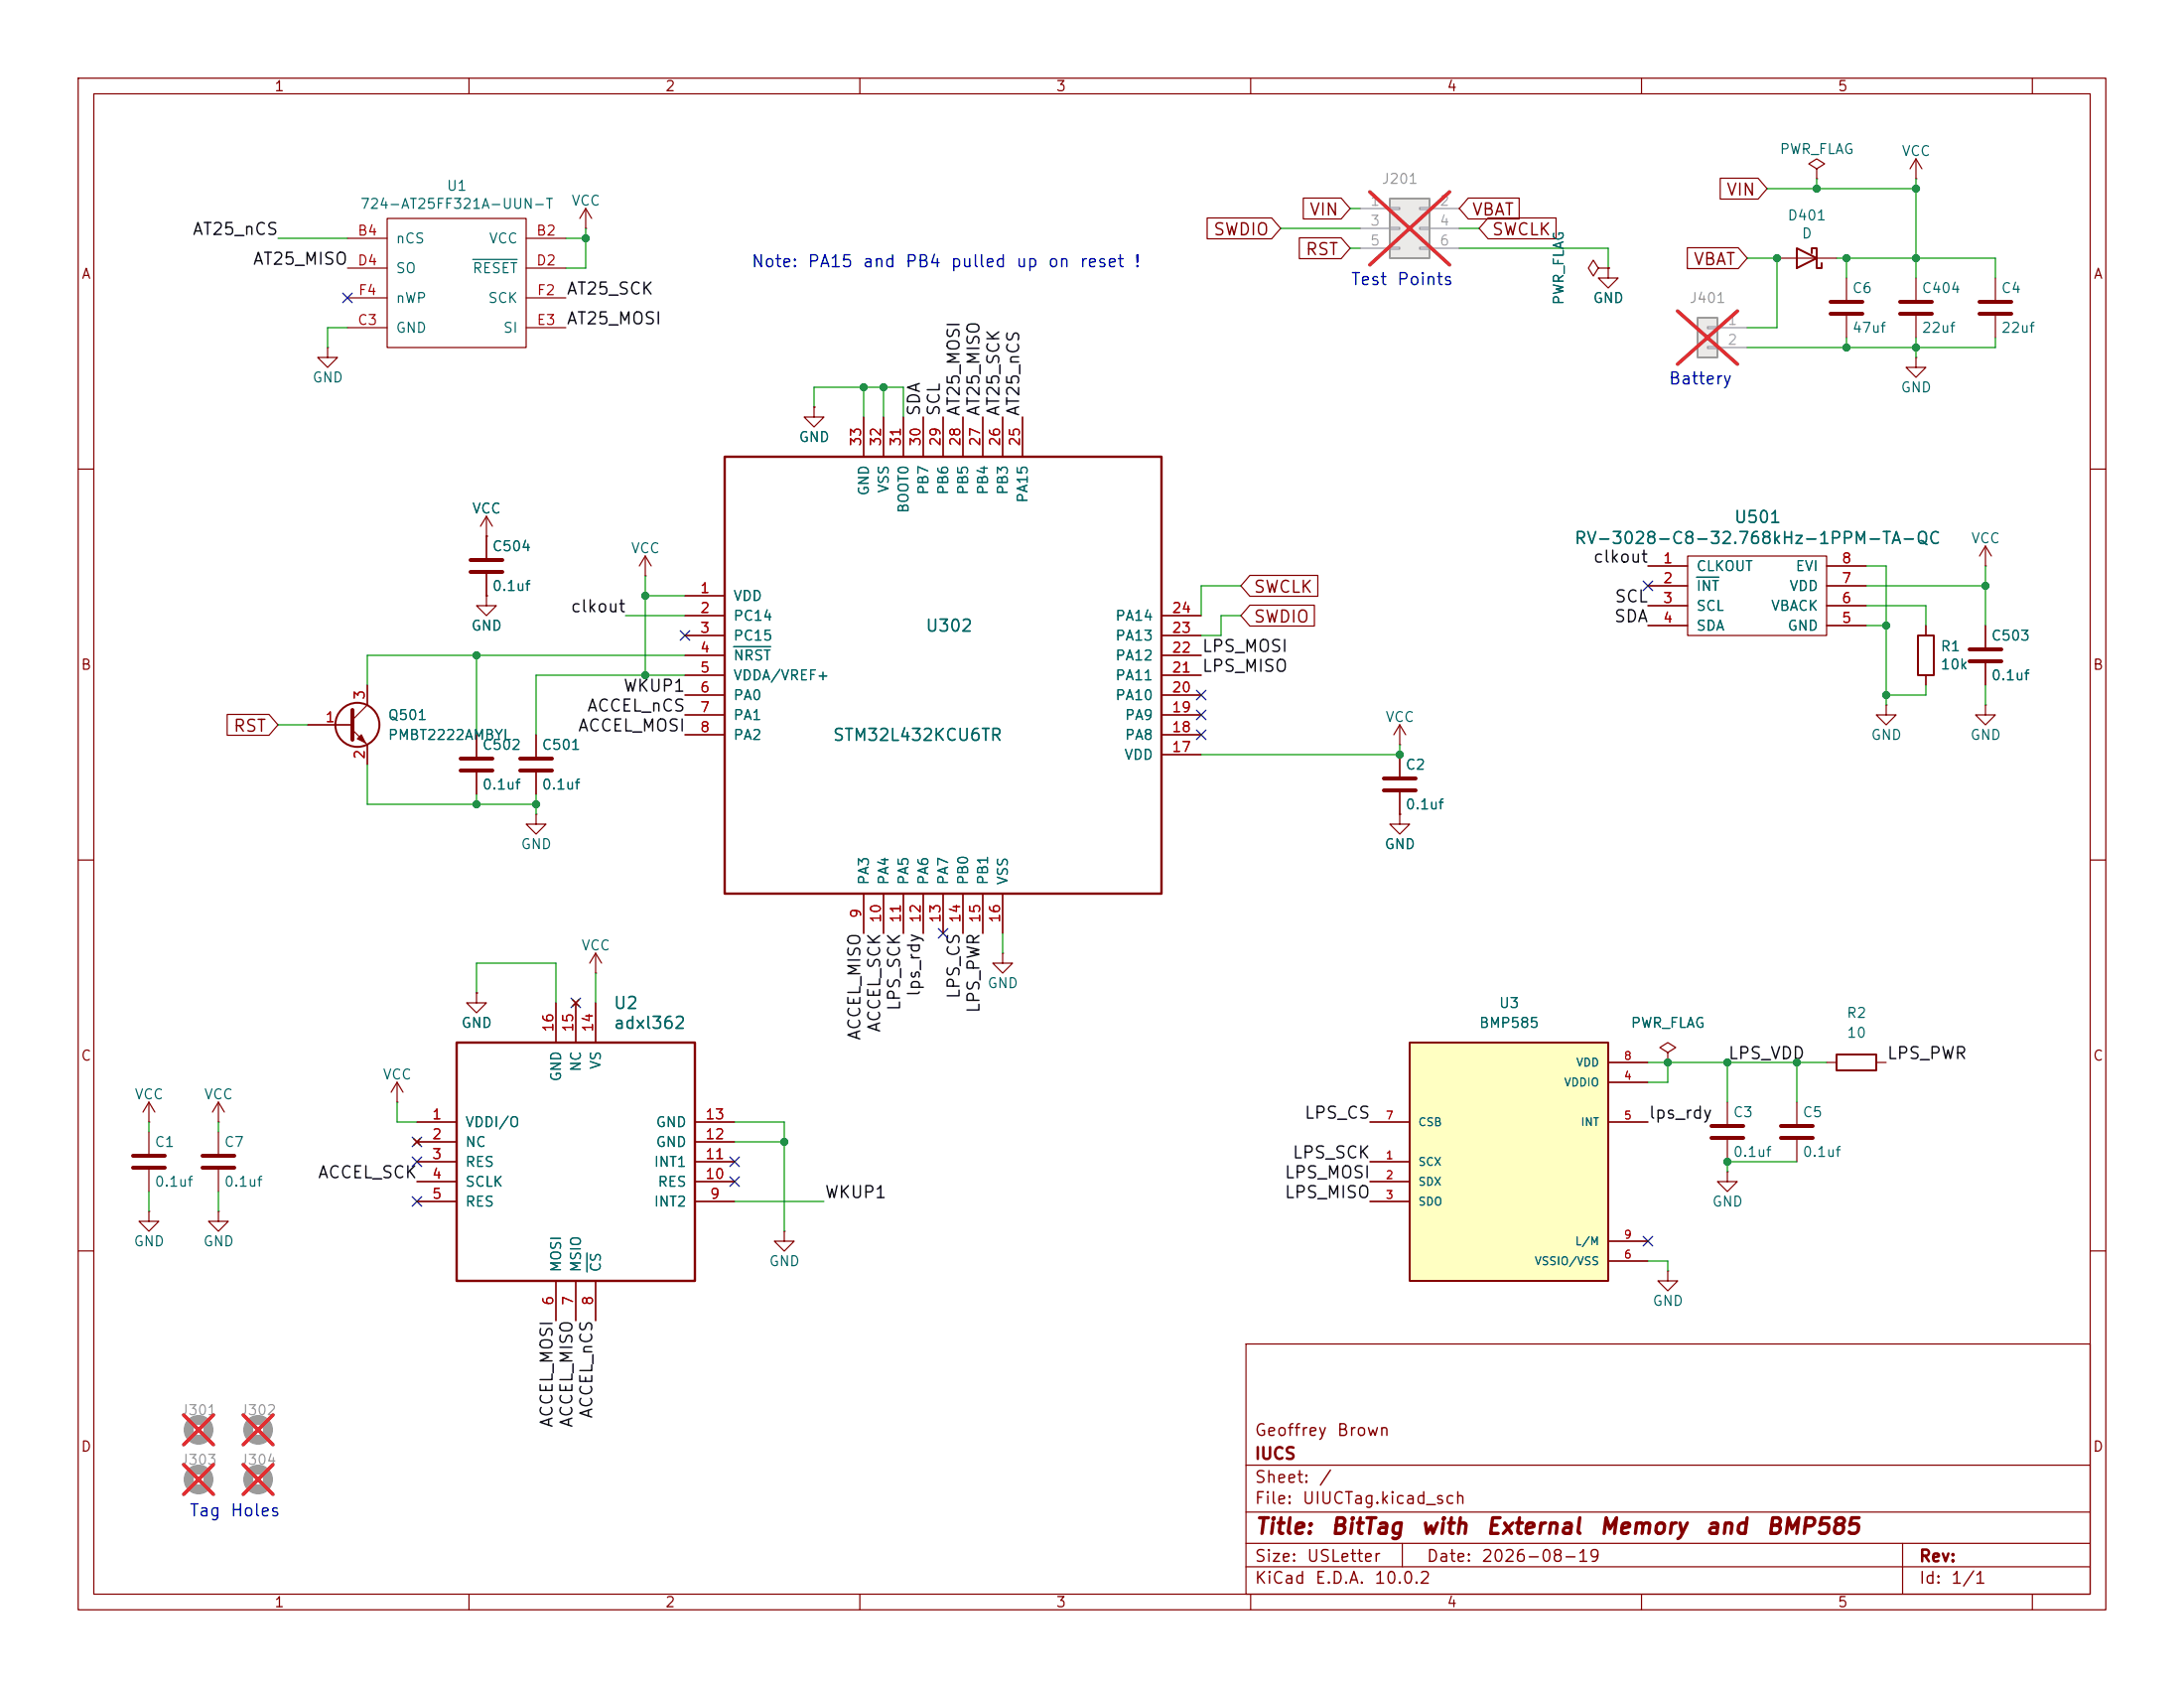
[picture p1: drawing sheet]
<svg xmlns="http://www.w3.org/2000/svg" width="279mm" height="216mm" viewBox="0 0 279 216" stroke-linecap="round" stroke-linejoin="round" font-family="sans-serif">
<g fill="none" stroke="#840000" stroke-width=".15">
<path d="M10 10h259.4v195.9h-259.4zM12 12h255.4v191.9h-255.4zM60 10v2M110 10v2M160 10v2M210 10v2M260 10v2M10 60h2M254 72.4h.1M254 69.9l-.8 1.2M254 69.9l.8 1.2M254 69.9v2.5"/>
<path d="M267.4 60h2M61 94v2.8M61 98.8v2.8M241.3 90.2v1.2h1.3l-1.3 1.3-1.3-1.3h1.3M241.3 90.2h.1M10 110h2M267.4 110h2M50.8 138.4l-.8 1.3M50.8 138.4l.8 1.3M50.8 138.4v2.6M61 127v1.3h1.2l-1.2 1.2-1.3-1.2h1.3M61 127h.1"/>
<path d="M76.2 124.5h.1M76.2 121.9l-.8 1.3M76.2 121.9l.8 1.3M76.2 121.9v2.6M50.8 141h.1M10 160h2M159.4 171.9h108v32h-108zM267.4 160h2M159.4 197.4h108M159.4 193.4h108M159.4 187.4h108M179.4 197.4v3"/>
<path d="M243.4 197.4v6.5M60 203.9v2M110 203.9v2M159.4 200.4h108M160 203.9v2M210 203.9v2M260 203.9v2"/>
</g>
<g fill="none" stroke="#9c9b98" stroke-width="1.3">
<circle cx="25.4" cy="189.2" r="1.27"/>
<circle cx="25.4" cy="182.9" r="1.27"/>
<circle cx="33" cy="189.2" r="1.27"/>
</g>
<path d="M23.5 187.3l3.8 3.8M23.5 181l3.8 3.8M27.3 187.3l-3.8 3.8M27.3 181l-3.8 3.8M31.1 187.3l3.8 3.8M34.9 187.3l-3.8 3.8" fill="none" stroke="#e12e31" stroke-width=".46"/>
<path d="M58.9 97h4.1M58.9 98.6h4.1" fill="none" stroke="#840000" stroke-width=".51"/>
<path d="M177.8 25.4h5.1v7.6h-5.1z" fill="#ebeae8"/>
<path d="M177.8 25.4h5.1v7.6h-5.1z" fill="none" stroke="#9c9b98" stroke-width=".25"/>
<path d="M174 26.7h3.8M174 29.2h3.8M174 31.8h3.8M177.8 26.5h1.3v.3h-1.3zM177.8 29.1h1.3v.2h-1.3zM177.8 31.6h1.3v.3h-1.3zM181.6 26.5h1.3v.3h-1.3zM181.6 29.1h1.3v.2h-1.3zM181.6 31.6h1.3v.3h-1.3zM182.9 26.7h3.8M182.9 29.2h3.8M182.9 31.8h3.8" fill="none" stroke="#9c9b98" stroke-width=".15"/>
<path d="M175.2 24.5l10.2 9.4M185.4 24.5l-10.2 9.4" fill="none" stroke="#e12e31" stroke-width=".46"/>
<g fill="none" stroke="#840000" stroke-width=".15">
<path d="M227.3 33h7.6M71.1 128.3v5.1M73.3 127.9l.7 .8M73.7 128.3v5.1M74 127.9l-.7 .8M76.2 128.3v5.1M53 145.7l.7 .7M53.3 143.5h5.1M53.3 146.1h5.1M53.3 148.6h5.1M53.3 151.1h5.1M53.3 153.7h5.1"/>
<path d="M53.7 145.7l-.7 .7M88.9 143.5h5.1M88.9 146.1h5.1M88.9 148.6h5.1M88.9 151.1h5.1M88.9 153.7h5.1M100.3 157.5v1.3h1.3l-1.3 1.2-1.2-1.2h1.2M100.3 157.5h.1M71.1 163.8v5.1M73.7 163.8v5.1M76.2 163.8v5.1"/>
</g>
<path d="M58.4 133.4h30.5v30.4h-30.5z" fill="none" stroke="#840000" stroke-width=".3"/>
<path d="M75.1 160.3v2.4" fill="none" stroke="#006464" stroke-width=".15"/>
<path d="M229.9 31.8l2.5 1.2-2.5 1.3zM231.8 32.4v-.6h.6v2.5h.6v-.6" fill="none" stroke="#840000" stroke-width=".25"/>
<path d="M217.2 40.6h2.5v5.1h-2.5z" fill="#ebeae8"/>
<path d="M217.2 40.6h2.5v5.1h-2.5z" fill="none" stroke="#9c9b98" stroke-width=".25"/>
<path d="M218.4 41.8h1.3v.2h-1.3zM218.4 44.3h1.3v.3h-1.3zM219.7 41.9h3.8M219.7 44.5h3.8" fill="none" stroke="#9c9b98" stroke-width=".15"/>
<path d="M214.6 39.8l7.7 6.8M222.3 39.8l-7.7 6.8" fill="none" stroke="#e12e31" stroke-width=".46"/>
<path d="M234.2 38.6h4.1M234.2 40.1h4.1M17 147.8h4.1M17 149.4h4.1M25.9 147.8h4.1M25.9 149.4h4.1" fill="none" stroke="#840000" stroke-width=".51"/>
<g fill="none" stroke="#840000" stroke-width=".15">
<path d="M204.5 34.3l-.7-1-.6 1 .6 1 .7-1h1.2M205.7 34.3h.1M205.7 34.3v1.3h1.3l-1.3 1.2-1.2-1.2h1.2M236.2 35.6v2.8M236.2 40.4v2.8M213.4 134.6l1-.6-1-.6-1.1 .6 1.1 .6v1.3M213.4 135.9h.1M233.7 135.9h1.2M240 135.9h1.3M19 143.5h.1M19 154.9v1.3h1.3l-1.3 1.3-1.2-1.3h1.2M19 154.9h.1"/>
<path d="M19 141l-.7 1.2M19 141l.8 1.2M19 141v2.5M19 144.8v2.8M19 149.6v2.8M27.9 143.5h.1M27.9 154.9v1.3h1.3l-1.3 1.3-1.2-1.3h1.2M27.9 154.9h.1M27.9 141v2.5M27.9 144.8v2.8M27.9 149.6v2.8M27.9 141l-.7 1.2"/>
<path d="M27.9 141l.8 1.2"/>
</g>
<path d="M234.9 134.9h5.1v2h-5.1z" fill="none" stroke="#840000" stroke-width=".25"/>
<path d="M180.3 133.4h25.4v30.4h-25.4z" fill="#ffffc2"/>
<g fill="none" stroke="#840000" stroke-width=".25">
<path d="M245.4 81.3h2v5.1h-2zM180.3 133.4h25.4v30.4h-25.4z"/>
<circle cx="45.7" cy="92.7" r="2.82"/>
</g>
<g fill="none" stroke="#840000" stroke-width=".15">
<path d="M44.4 30.5h5.1M44.4 34.3h5.1M44.4 38.1h5.1M49.5 27.9h17.8v16.6h-17.8zM67.3 30.5h5.1M67.3 34.3h5.1M67.3 38.1h5.1M74.9 29.2h.1M74.9 26.7l-.7 1.2M74.9 26.7l.8 1.2M74.9 26.7v2.5M154.4 27.9h8.3l1.1 1.3-1.1 1.3h-8.3z"/>
<path d="M166.2 30.4h5.4l1.1 1.4-1.1 1.3h-5.4zM166.7 25.3h4.9l1.1 1.4-1.1 1.3h-4.9zM187.8 25.3h6.6v2.7h-6.6l-1.1-1.3zM190.4 27.9h8.7v2.6h-8.7l-1.2-1.3zM205.7 34.3h.1M215.9 31.7h6.5l1.1 1.3-1.1 1.4h-6.5zM220.1 22.8h4.8l1.2 1.3-1.2 1.4h-4.8zM232.4 21.6l1-.6-1-.7-1 .7 1 .6v1.3M232.4 22.9h.1M245.1 22.9h.1M245.1 20.3l-.8 1.3M245.1 20.3l.8 1.3"/>
<path d="M245.1 20.3v2.6M245.1 35.6v2.8M255.3 35.6v2.8M41.9 44.5v1.2h1.3l-1.3 1.3-1.3-1.3h1.3M41.9 44.5h.1M44.4 41.9h5.1M67.3 41.9h5.1M104.1 52.1v1.2h1.3l-1.3 1.3-1.2-1.3h1.2M104.1 52.1h.1M110.5 53.3v5.1M113 53.3v5.1M115.6 53.3v5.1"/>
<path d="M118.1 53.3v5.1M120.6 53.3v5.1M123.2 53.3v5.1M125.7 53.3v5.1M128.3 53.3v5.1M130.8 53.3v5.1M245.1 45.7v1.3h1.3l-1.3 1.3-1.3-1.3h1.3M245.1 45.7h.1M245.1 40.4v2.8M255.3 40.4v2.8M62.2 68.6h.1M62.2 76.2v1.3h1.3l-1.3 1.2-1.2-1.2h1.2"/>
<path d="M62.2 76.2h.1M62.2 66l-.7 1.3M62.2 66l.8 1.3M62.2 66v5.4M62.2 73.4v2.8M82.5 73.7h.1M82.5 71.1l-.7 1.3M82.5 71.1l.8 1.3M82.5 71.1v2.6M87.6 76.2h5.1M87.6 78.7h5.1M148.6 78.7h5.1"/>
<path d="M159.9 73.6h8.7v2.7h-8.7l-1.2-1.4zM159.9 77.4h8.3v2.7h-8.3l-1.2-1.4zM210.8 72.4h5.1M210.8 74.9h5.1M210.8 77.5h5.1M215.9 71.1h17.8v10.2h-17.8zM233.7 72.4h5.1M233.7 74.9h5.1M233.7 77.5h5.1M29.1 91.4h5.3l1.2 1.3-1.2 1.3h-5.3zM39.4 92.7h5.7M45.1 93.3l1.9 2v2.5"/>
<path d="M47 87.6v2.6l-1.9 1.9M61 94v2.8M61 98.8v2.8M68.6 94v2.8M68.6 98.8v2.8M87.6 81.3h5.1M87.6 83.8h5.1M87.6 86.4h5.1M87.6 88.9h5.1M87.6 91.4h5.1M87.6 94h5.1M148.6 81.3h5.1"/>
<path d="M148.6 83.8h5.1M148.6 86.4h5.1M148.6 88.9h5.1M148.6 91.4h5.1M148.6 94h5.1M148.6 96.5h5.1M179.1 95.3h.1M179.1 92.7l-.8 1.3M179.1 92.7l.7 1.3M179.1 92.7v2.6M179.1 96.5v2.8M210.8 80h5.1"/>
<path d="M233.7 80h5.1M246.4 80v1.3M246.4 86.4v1.2M254 90.2v1.2h1.3l-1.3 1.3-1.3-1.3h1.3M254 90.2h.1M254 80v2.8M254 84.8v2.8M68.6 104.1v1.3h1.2l-1.2 1.3-1.3-1.3h1.3M68.6 104.1h.1M110.5 114.3v5.1M113 114.3v5.1M115.6 114.3v5.1"/>
<path d="M118.1 114.3v5.1M120.6 114.3v5.1M123.2 114.3v5.1M125.7 114.3v5.1M128.3 114.3v5.1M179.1 104.1v1.3h1.2l-1.2 1.3-1.3-1.3h1.3M179.1 104.1h.1M179.1 101.3v2.8M61 127h.1M71.1 128.3v5.1M73.3 127.9l.7 .8M73.7 128.3v5.1"/>
<path d="M74 127.9l-.7 .8M76.2 128.3v5.1M128.3 121.9v1.3h1.2l-1.2 1.3-1.3-1.3h1.3M128.3 121.9h.1M205.7 138.4h5.1M205.7 135.9h5.1M213.4 135.9h.1M53 145.7l.7 .7M53.3 148.6h5.1M53.3 151.1h5.1M53.3 153.7h5.1M53.3 143.5h5.1"/>
<path d="M53.3 146.1h5.1M53.7 145.7l-.7 .7M88.9 148.6h5.1M88.9 151.1h5.1M88.9 153.7h5.1M88.9 143.5h5.1M88.9 146.1h5.1M175.3 148.6h5M175.3 151.1h5M175.3 153.7h5M175.3 143.5h5M205.7 143.5h5.1"/>
<path d="M205.7 158.8h5.1M221 149.9v1.2h1.2l-1.2 1.3-1.3-1.3h1.3M221 149.9h.1M221 141v2.8M221 145.8v2.8M229.9 141v2.8M229.9 145.8v2.8M71.1 163.8v5.1M73.7 163.8v5.1M76.2 163.8v5.1M205.7 161.3h5.1M213.4 162.6v1.2h1.2l-1.2 1.3-1.3-1.3h1.3"/>
<path d="M213.4 162.6h.1"/>
</g>
<g fill="none" stroke="#840000" stroke-width=".51">
<path d="M243.1 38.6h4M253.2 38.6h4.1M243.1 40.1h4M253.2 40.1h4.1M60.2 71.6h4.1M60.2 73.2h4.1M45.1 90.8v3.8M66.5 97h4.1M66.5 98.6h4.1M177 99.6h4.1M252 83.1h4M252 84.6h4"/>
<path d="M177 101.1h4.1M218.9 144h4.1M218.9 145.5h4.1M227.8 144h4.1M227.8 145.5h4.1"/>
</g>
<path d="M60.5 33.2h5.7M217 73.8h2.9M93.9 82.7h4.7M75.1 160.3v2.4" fill="none" stroke="#006464" stroke-width=".15"/>
<circle cx="33" cy="182.9" r="1.27" fill="none" stroke="#9c9b98" stroke-width="1.3"/>
<path d="M31.1 181l3.8 3.8M34.9 181l-3.8 3.8" fill="none" stroke="#e12e31" stroke-width=".46"/>
<path d="M45.7 94.5l.5-.5 .5 1z" fill="#840000" stroke="#840000" stroke-width=".15"/>
<path d="M92.7 58.4h55.9v55.9h-55.9z" fill="none" stroke="#840000" stroke-width=".3"/>
<g fill="none" stroke="#009600" stroke-width=".15">
<path d="M35.6 30.5h8.8M72.4 30.5h2.5M74.9 29.2v5.1h-2.5M163.8 29.2h10.2M172.7 31.8h1.3M172.7 26.7h1.3M186.7 31.8h19v2.5M186.7 29.2h2.5M223.5 33h3.8v8.9h-3.8M226.1 24.1h19M232.4 22.9v1.2M234.9 33h20.4v2.6"/>
<path d="M236.2 33v2.6M245.1 22.9v12.7M44.4 41.9h-2.5v2.6M104.1 52.1v-2.6h11.5v3.8M110.5 49.5v3.8M113 49.5v3.8M236.2 43.2v1.3M245.1 43.2v2.5M255.3 43.2v1.3h-31.8M80 78.7h7.6M82.5 76.2h5.1M82.5 73.7v12.7"/>
<path d="M158.7 78.7h-2.5v2.6h-2.5M158.7 74.9h-5v3.8M238.8 77.5h7.6v2.5M238.8 72.4h2.5v17.8M238.8 74.9h15.2M254 72.4v7.6M35.6 92.7h3.8M47 97.8v5.1h21.6M61 83.8v10.2M87.6 86.4h-19v7.6M87.6 83.8h-40.6v3.8M179.1 95.3v1.2h-25.4"/>
<path d="M238.8 80h2.5M246.4 87.6v1.3h-5.1M254 87.6v2.6M61 101.6v1.3M68.6 101.6v2.5M128.3 119.4v2.5M61 127v-3.8h10.1v5.1M76.2 124.5v3.8M210.8 135.9h22.9M213.4 135.9v2.5h-2.6M221 135.9v5.1M229.9 135.9v5.1"/>
<path d="M19 143.5v1.3M19 152.4v2.5M27.9 143.5v1.3M27.9 152.4v2.5M50.8 141v2.5h2.5M94 143.5h6.3v14M94 146.1h6.3M94 153.7h11.4M229.9 148.6h-8.9v1.3M210.8 161.3h2.6v1.3"/>
</g>
<g fill="none" stroke="#000084" stroke-width=".15">
<path d="M43.8 37.5l1.3 1.2M45.1 37.5l-1.3 1.2M210.2 74.3l1.2 1.2M211.4 74.3l-1.2 1.2M87 80.7l1.2 1.2M88.2 80.7l-1.2 1.2M153.1 90.8l1.2 1.2M153.1 93.4l1.2 1.2M153.1 88.3l1.2 1.2M154.3 90.8l-1.2 1.2M154.3 93.4l-1.2 1.2M154.3 88.3l-1.2 1.2"/>
<path d="M120 118.8l1.3 1.2M121.3 118.8l-1.3 1.2M73.1 127.7l1.2 1.2M74.3 127.7l-1.2 1.2M52.7 153.1l1.2 1.2M52.7 148l1.2 1.2M52.7 145.4l1.2 1.3M53.9 153.1l-1.2 1.2M53.9 148l-1.2 1.2M53.9 145.4l-1.2 1.3M93.4 150.5l1.2 1.2M93.4 148l1.2 1.2"/>
<path d="M94.6 150.5l-1.2 1.2M94.6 148l-1.2 1.2M210.2 158.1l1.2 1.3M211.4 158.1l-1.2 1.3"/>
</g>
<g fill="#009600" stroke="#009600" stroke-width=".13">
<circle cx="236.2" cy="44.5" r=".46"/>
<circle cx="236.2" cy="33" r=".46"/>
<circle cx="245.1" cy="24.1" r=".46"/>
<circle cx="245.1" cy="33" r=".46"/>
<circle cx="245.1" cy="44.5" r=".46"/>
<circle cx="241.3" cy="80" r=".46"/>
<circle cx="254" cy="74.9" r=".46"/>
<circle cx="179.1" cy="96.5" r=".46"/>
<circle cx="241.3" cy="88.9" r=".46"/>
<circle cx="113" cy="49.5" r=".46"/>
<circle cx="110.5" cy="49.5" r=".46"/>
<circle cx="74.9" cy="30.5" r=".46"/>
<circle cx="82.5" cy="86.4" r=".46"/>
<circle cx="61" cy="83.8" r=".46"/>
<circle cx="82.5" cy="76.2" r=".46"/>
<circle cx="221" cy="135.9" r=".46"/>
<circle cx="221" cy="148.6" r=".46"/>
<circle cx="213.4" cy="135.9" r=".46"/>
<circle cx="229.9" cy="135.9" r=".46"/>
<circle cx="227.3" cy="33" r=".46"/>
<circle cx="232.4" cy="24.1" r=".46"/>
<circle cx="61" cy="102.9" r=".46"/>
<circle cx="100.3" cy="146.1" r=".46"/>
<circle cx="68.6" cy="102.9" r=".46"/>
</g>
<g font-size="2" fill="#840000">
<text x="160.4" y="196.7">Title:</text>
<text x="170.1" y="196.7">BitTag</text>
<text x="181.6" y="196.7">with</text>
<text x="190" y="196.7">External</text>
<text x="204.5" y="196.7">Memory</text>
<text x="218" y="196.7">and</text>
<text x="225.8" y="196.7">BMP585</text>
</g>
<g font-size="1.5" fill="#840000">
<text x="167.4" y="27.9">VIN</text>
<text x="188.2" y="27.9">VBAT</text>
<text x="220.8" y="25.4">VIN</text>
<text x="155.1" y="30.5">SWDIO</text>
<text x="166.9" y="33">RST</text>
<text x="190.8" y="30.5">SWCLK</text>
<text x="216.5" y="34.3">VBAT</text>
<text x="160.3" y="76.2">SWCLK</text>
<text x="160.3" y="80">SWDIO</text>
<text x="29.7" y="94">RST</text>
<text x="160.4" y="184">Geoffrey</text>
<text x="170.9" y="184">Brown</text>
<text x="160.4" y="190">Sheet:</text>
<text x="160.4" y="187">IUCS</text>
<text x="168.6" y="190">/</text>
<text x="160.4" y="192.7">File:</text>
<text x="166.5" y="192.7">UIUCTag.kicad_sch</text>
<text x="160.4" y="202.9">KiCad</text>
<text x="160.4" y="200.1">Size:</text>
<text x="167.1" y="200.1">USLetter</text>
<text x="168.1" y="202.9">E.D.A.</text>
<text x="175.7" y="202.9">10.0.2</text>
<text x="182.4" y="200.1">Date:</text>
<text x="189.4" y="200.1">2026-08-19</text>
<text x="245.4" y="200.1">Rev:</text>
<text x="245.4" y="202.9">Id:</text>
<text x="249.5" y="202.9">1/1</text>
</g>
<g font-size="1.5" fill="#0f0f0f">
<text x="24.5" y="30.4">AT25_nCS</text>
<text x="32.3" y="34.3">AT25_MISO</text>
<text x="72.4" y="38.1">AT25_SCK</text>
<text x="72.4" y="41.9">AT25_MOSI</text>
<text x="118.1" y="53.3" transform="rotate(-90 118.1 53.3)">SDA</text>
<text x="120.6" y="53.3" transform="rotate(-90 120.6 53.3)">SCL</text>
<text x="123.2" y="53.3" transform="rotate(-90 123.2 53.3)">AT25_MOSI</text>
<text x="125.7" y="53.3" transform="rotate(-90 125.7 53.3)">AT25_MISO</text>
<text x="128.2" y="53.3" transform="rotate(-90 128.2 53.3)">AT25_SCK</text>
<text x="130.8" y="53.3" transform="rotate(-90 130.8 53.3)">AT25_nCS</text>
<text x="203.7" y="72.4">clkout</text>
<text x="206.5" y="77.4">SCL</text>
<text x="72.9" y="78.7">clkout</text>
<text x="153.7" y="83.8">LPS_MOSI</text>
<text x="206.4" y="80">SDA</text>
<text x="79.6" y="88.9">WKUP1</text>
<text x="153.7" y="86.3">LPS_MISO</text>
<text x="73.8" y="93.9">ACCEL_MOSI</text>
<text x="75" y="91.4">ACCEL_nCS</text>
<text x="115.5" y="129.4" transform="rotate(-90 115.5 129.4)">LPS_SCK</text>
<text x="118.1" y="127.6" transform="rotate(-90 118.1 127.6)">lps_rdy</text>
<text x="123.2" y="127.9" transform="rotate(-90 123.2 127.9)">LPS_CS</text>
<text x="125.7" y="129.7" transform="rotate(-90 125.7 129.7)">LPS_PWR</text>
<text x="110.5" y="133.2" transform="rotate(-90 110.5 133.2)">ACCEL_MISO</text>
<text x="113" y="132.2" transform="rotate(-90 113 132.2)">ACCEL_SCK</text>
<text x="221" y="135.9">LPS_VDD</text>
<text x="241.3" y="135.9">LPS_PWR</text>
<text x="166.8" y="143.5">LPS_CS</text>
<text x="210.8" y="143.5">lps_rdy</text>
<text x="165.2" y="148.6">LPS_SCK</text>
<text x="40.6" y="151.1">ACCEL_SCK</text>
<text x="105.4" y="153.6">WKUP1</text>
<text x="164.2" y="153.6">LPS_MISO</text>
<text x="164.2" y="151.1">LPS_MOSI</text>
<text x="71.1" y="182.7" transform="rotate(-90 71.1 182.7)">ACCEL_MOSI</text>
<text x="73.6" y="182.7" transform="rotate(-90 73.6 182.7)">ACCEL_MISO</text>
<text x="76.2" y="181.5" transform="rotate(-90 76.2 181.5)">ACCEL_nCS</text>
</g>
<g font-size="1.5" fill="#0000c2">
<text x="96" y="34.6">Note:</text>
<text x="103.2" y="34.6">PA15</text>
<text x="110.3" y="34.6">and</text>
<text x="115.7" y="34.6">PB4</text>
<text x="121.5" y="34.6">pulled</text>
<text x="129.9" y="34.6">up</text>
<text x="133.9" y="34.6">on</text>
<text x="138" y="34.6">reset</text>
<text x="145" y="34.6">!</text>
<text x="172.7" y="36.9">Test</text>
<text x="178.6" y="36.9">Points</text>
<text x="213.4" y="49.6">Battery</text>
<text x="24.1" y="194.3">Tag</text>
<text x="29.4" y="194.3">Holes</text>
</g>
<g font-size="1.5" fill="#006464">
<text x="201.3" y="70">RV-3028-C8-32.768kHz-1PPM-TA-QC</text>
<text x="221.7" y="67.3">U501</text>
<text x="118.3" y="81.2">U302</text>
<text x="106.4" y="95.1">STM32L432KCU6TR</text>
<text x="78.4" y="129.4">U2</text>
<text x="78.4" y="132">adxl362</text>
</g>
<g font-size="1.3" fill="#840000">
<text x="35" y="12">1</text>
<text x="85" y="12">2</text>
<text x="135" y="12">3</text>
<text x="185" y="12">4</text>
<text x="235" y="12">5</text>
<text x="10.3" y="36">A</text>
<text x="267.7" y="36">A</text>
<text x="10.3" y="86">B</text>
<text x="267.7" y="86">B</text>
<text x="10.3" y="136">C</text>
<text x="267.7" y="136">C</text>
<text x="10.3" y="186">D</text>
<text x="267.7" y="186">D</text>
<text x="35" y="205.9">1</text>
<text x="85" y="205.9">2</text>
<text x="135" y="205.9">3</text>
<text x="185" y="205.9">4</text>
<text x="235" y="205.9">5</text>
</g>
<g font-size="1.3" fill="#939391">
<text x="176.7" y="23.8">J201</text>
<text x="216" y="39.1">J401</text>
<text x="23" y="181.3">J301</text>
<text x="30.6" y="181.3">J302</text>
<text x="23" y="187.7">J303</text>
<text x="30.6" y="187.7">J304</text>
</g>
<g font-size="1.3" fill="#006464">
<text x="227.6" y="20">PWR_FLAG</text>
<text x="243.2" y="20.3">VCC</text>
<text x="46" y="27">724-AT25FF321A-UUN-T</text>
<text x="57" y="24.7">U1</text>
<text x="73" y="26.6">VCC</text>
<text x="228.6" y="28.5">D401</text>
<text x="50.5" y="31.5">nCS</text>
<text x="50.5" y="35.3">SO</text>
<text x="60.3" y="35.3">RESET</text>
<text x="62.5" y="31.5">VCC</text>
<text x="230.4" y="30.8">D</text>
<text x="50.5" y="39.1">nWP</text>
<text x="62.3" y="39.1">SCK</text>
<text x="200.4" y="39.1" transform="rotate(-90 200.4 39.1)">PWR_FLAG</text>
<text x="203.7" y="39.1">GND</text>
<text x="236.9" y="37.8">C6</text>
<text x="245.8" y="37.8">C404</text>
<text x="255.9" y="37.8">C4</text>
<text x="50.5" y="42.9">GND</text>
<text x="64.3" y="42.9">SI</text>
<text x="236.9" y="42.9">47uf</text>
<text x="245.8" y="42.9">22uf</text>
<text x="255.9" y="42.9">22uf</text>
<text x="39.9" y="49.2">GND</text>
<text x="243.1" y="50.5">GND</text>
<text x="102.1" y="56.9">GND</text>
<text x="60.3" y="66">VCC</text>
<text x="111.5" y="63.5" transform="rotate(-90 111.5 63.5)">GND</text>
<text x="114" y="63.1" transform="rotate(-90 114 63.1)">VSS</text>
<text x="116.5" y="65.7" transform="rotate(-90 116.5 65.7)">BOOT0</text>
<text x="119.1" y="63.4" transform="rotate(-90 119.1 63.4)">PB7</text>
<text x="121.6" y="63.4" transform="rotate(-90 121.6 63.4)">PB6</text>
<text x="124.2" y="63.4" transform="rotate(-90 124.2 63.4)">PB5</text>
<text x="126.7" y="63.4" transform="rotate(-90 126.7 63.4)">PB4</text>
<text x="129.2" y="63.4" transform="rotate(-90 129.2 63.4)">PB3</text>
<text x="131.8" y="64.4" transform="rotate(-90 131.8 64.4)">PA15</text>
<text x="62.9" y="70.8">C504</text>
<text x="80.6" y="71.1">VCC</text>
<text x="252.1" y="69.8">VCC</text>
<text x="62.9" y="75.9">0.1uf</text>
<text x="93.7" y="77.2">VDD</text>
<text x="216.9" y="73.4">CLKOUT</text>
<text x="216.9" y="75.9">INT</text>
<text x="228.8" y="75.9">VDD</text>
<text x="229.6" y="73.4">EVI</text>
<text x="60.2" y="81">GND</text>
<text x="93.7" y="79.7">PC14</text>
<text x="93.7" y="82.3">PC15</text>
<text x="142.6" y="82.3">PA13</text>
<text x="142.6" y="79.7">PA14</text>
<text x="216.9" y="78.4">SCL</text>
<text x="216.9" y="81">SDA</text>
<text x="226.5" y="78.4">VBACK</text>
<text x="228.6" y="81">GND</text>
<text x="248.2" y="83.6">R1</text>
<text x="254.6" y="82.3">C503</text>
<text x="93.7" y="84.8">NRST</text>
<text x="93.7" y="87.3">VDDA/VREF+</text>
<text x="93.7" y="89.9">PA0</text>
<text x="142.6" y="89.9">PA10</text>
<text x="142.6" y="87.3">PA11</text>
<text x="142.6" y="84.8">PA12</text>
<text x="248.2" y="85.9">10k</text>
<text x="254.6" y="87.3">0.1uf</text>
<text x="49.5" y="95">PMBT2222AMBYL</text>
<text x="49.5" y="92.4">Q501</text>
<text x="93.7" y="92.4">PA1</text>
<text x="93.7" y="95">PA2</text>
<text x="143.8" y="95">PA8</text>
<text x="143.8" y="92.4">PA9</text>
<text x="177.2" y="92.7">VCC</text>
<text x="239.3" y="95">GND</text>
<text x="252" y="95">GND</text>
<text x="61.6" y="96.2">C502</text>
<text x="61.6" y="101.3">0.1uf</text>
<text x="69.2" y="96.2">C501</text>
<text x="69.2" y="101.3">0.1uf</text>
<text x="143.7" y="97.5">VDD</text>
<text x="179.7" y="98.8">C2</text>
<text x="179.7" y="103.8">0.1uf</text>
<text x="66.5" y="108.9">GND</text>
<text x="111.5" y="113.3" transform="rotate(-90 111.5 113.3)">PA3</text>
<text x="114" y="113.3" transform="rotate(-90 114 113.3)">PA4</text>
<text x="116.5" y="113.3" transform="rotate(-90 116.5 113.3)">PA5</text>
<text x="119.1" y="113.3" transform="rotate(-90 119.1 113.3)">PA6</text>
<text x="121.6" y="113.3" transform="rotate(-90 121.6 113.3)">PA7</text>
<text x="124.2" y="113.3" transform="rotate(-90 124.2 113.3)">PB0</text>
<text x="126.7" y="113.3" transform="rotate(-90 126.7 113.3)">PB1</text>
<text x="129.2" y="113.3" transform="rotate(-90 129.2 113.3)">VSS</text>
<text x="177" y="108.9">GND</text>
<text x="74.3" y="121.9">VCC</text>
<text x="58.9" y="131.8">GND</text>
<text x="126.2" y="126.7">GND</text>
<text x="189.1" y="131.8">BMP585</text>
<text x="191.7" y="129.2">U3</text>
<text x="208.5" y="131.8">PWR_FLAG</text>
<text x="236.1" y="130.5">R2</text>
<text x="74.6" y="137.2" transform="rotate(-90 74.6 137.2)">NC</text>
<text x="77.2" y="136.9" transform="rotate(-90 77.2 136.9)">VS</text>
<text x="236.2" y="133.1">10</text>
<text x="17.1" y="140.9">VCC</text>
<text x="26" y="140.9">VCC</text>
<text x="48.9" y="138.4">VCC</text>
<text x="72.1" y="138.4" transform="rotate(-90 72.1 138.4)">GND</text>
<text x="221.6" y="143.2">C3</text>
<text x="230.5" y="143.2">C5</text>
<text x="19.7" y="147">C1</text>
<text x="28.6" y="147">C7</text>
<text x="59.4" y="144.5">VDDI/O</text>
<text x="59.4" y="147">NC</text>
<text x="59.4" y="149.6">RES</text>
<text x="83.6" y="149.6">INT1</text>
<text x="83.8" y="147">GND</text>
<text x="83.8" y="144.5">GND</text>
<text x="221.6" y="148.3">0.1uf</text>
<text x="230.5" y="148.3">0.1uf</text>
<text x="19.7" y="152.1">0.1uf</text>
<text x="28.6" y="152.1">0.1uf</text>
<text x="59.4" y="152.1">SCLK</text>
<text x="59.4" y="154.6">RES</text>
<text x="83.6" y="154.6">INT2</text>
<text x="84.1" y="152.1">RES</text>
<text x="218.9" y="154.6">GND</text>
<text x="17" y="159.7">GND</text>
<text x="25.9" y="159.7">GND</text>
<text x="72.1" y="162.8" transform="rotate(-90 72.1 162.8)">MOSI</text>
<text x="74.6" y="162.8" transform="rotate(-90 74.6 162.8)">MSIO</text>
<text x="77.2" y="162.8" transform="rotate(-90 77.2 162.8)">CS</text>
<text x="98.3" y="162.3">GND</text>
<text x="211.3" y="167.3">GND</text>
</g>
<g font-size="1.3" fill="#a5a4a2">
<text x="175.2" y="26.6">1</text>
<text x="175.2" y="29.2">3</text>
<text x="184.1" y="26.6">2</text>
<text x="184.1" y="29.2">4</text>
<text x="175.2" y="31.7">5</text>
<text x="184.1" y="31.7">6</text>
<text x="220.9" y="41.9">1</text>
<text x="220.9" y="44.4">2</text>
</g>
<g font-size="1.3" fill="#a90000">
<text x="45.6" y="30.5">B4</text>
<text x="45.6" y="34.3">D4</text>
<text x="68.5" y="30.5">B2</text>
<text x="68.5" y="34.3">D2</text>
<text x="45.6" y="41.9">C3</text>
<text x="45.7" y="38.1">F4</text>
<text x="68.6" y="41.9">E3</text>
<text x="68.6" y="38.1">F2</text>
<text x="110.5" y="57.2" transform="rotate(-90 110.5 57.2)">33</text>
<text x="113" y="57.2" transform="rotate(-90 113 57.2)">32</text>
<text x="115.5" y="57.2" transform="rotate(-90 115.5 57.2)">31</text>
<text x="118.1" y="57.2" transform="rotate(-90 118.1 57.2)">30</text>
<text x="120.6" y="57.2" transform="rotate(-90 120.6 57.2)">29</text>
<text x="123.2" y="57.2" transform="rotate(-90 123.2 57.2)">28</text>
<text x="125.7" y="57.2" transform="rotate(-90 125.7 57.2)">27</text>
<text x="128.2" y="57.2" transform="rotate(-90 128.2 57.2)">26</text>
<text x="130.8" y="57.2" transform="rotate(-90 130.8 57.2)">25</text>
<text x="89.5" y="76.2">1</text>
<text x="212.7" y="72.4">1</text>
<text x="212.7" y="74.9">2</text>
<text x="212.7" y="77.4">3</text>
<text x="235.5" y="77.4">6</text>
<text x="235.5" y="74.9">7</text>
<text x="235.5" y="72.4">8</text>
<text x="89.5" y="78.7">2</text>
<text x="89.5" y="81.3">3</text>
<text x="89.5" y="83.8">4</text>
<text x="149.8" y="83.8">22</text>
<text x="149.8" y="81.3">23</text>
<text x="149.8" y="78.7">24</text>
<text x="212.7" y="80">4</text>
<text x="235.5" y="80">5</text>
<text x="47" y="89.6" transform="rotate(-90 47 89.6)">3</text>
<text x="89.5" y="86.3">5</text>
<text x="89.5" y="88.9">6</text>
<text x="149.8" y="88.9">20</text>
<text x="149.8" y="86.3">21</text>
<text x="41.5" y="92.7">1</text>
<text x="89.5" y="91.4">7</text>
<text x="89.5" y="94">8</text>
<text x="149.8" y="94">18</text>
<text x="149.8" y="91.4">19</text>
<text x="47" y="97.2" transform="rotate(-90 47 97.2)">2</text>
<text x="149.8" y="96.5">17</text>
<text x="110.5" y="117.5" transform="rotate(-90 110.5 117.5)">9</text>
<text x="113" y="118.2" transform="rotate(-90 113 118.2)">10</text>
<text x="115.5" y="118.2" transform="rotate(-90 115.5 118.2)">11</text>
<text x="118.1" y="118.2" transform="rotate(-90 118.1 118.2)">12</text>
<text x="120.6" y="118.2" transform="rotate(-90 120.6 118.2)">13</text>
<text x="123.2" y="118.2" transform="rotate(-90 123.2 118.2)">14</text>
<text x="125.7" y="118.2" transform="rotate(-90 125.7 118.2)">15</text>
<text x="128.2" y="118.2" transform="rotate(-90 128.2 118.2)">16</text>
<text x="71.1" y="132.1" transform="rotate(-90 71.1 132.1)">16</text>
<text x="73.6" y="132.1" transform="rotate(-90 73.6 132.1)">15</text>
<text x="76.2" y="132.1" transform="rotate(-90 76.2 132.1)">14</text>
<text x="55.2" y="143.5">1</text>
<text x="90.1" y="143.5">13</text>
<text x="55.2" y="146">2</text>
<text x="55.2" y="148.6">3</text>
<text x="90.1" y="148.6">11</text>
<text x="90.1" y="146">12</text>
<text x="55.2" y="151.1">4</text>
<text x="55.2" y="153.6">5</text>
<text x="90.1" y="151.1">10</text>
<text x="90.7" y="153.6">9</text>
<text x="71.1" y="167.1" transform="rotate(-90 71.1 167.1)">6</text>
<text x="73.6" y="167.1" transform="rotate(-90 73.6 167.1)">7</text>
<text x="76.2" y="167.1" transform="rotate(-90 76.2 167.1)">8</text>
</g>
<g font-size="1" fill="#006464">
<text x="201.6" y="136.7">VDD</text>
<text x="200" y="139.2">VDDIO</text>
<text x="181.4" y="149.4">SCX</text>
<text x="181.4" y="144.3">CSB</text>
<text x="202.1" y="144.3">INT</text>
<text x="181.4" y="151.9">SDX</text>
<text x="181.4" y="154.4">SDO</text>
<text x="201.4" y="159.5">L/M</text>
<text x="196.2" y="162.1">VSSIO/VSS</text>
</g>
<g font-size="1" fill="#a90000">
<text x="207.7" y="135.8">8</text>
<text x="177.2" y="143.4">7</text>
<text x="207.7" y="138.4">4</text>
<text x="207.7" y="143.4">5</text>
<text x="177.2" y="148.5">1</text>
<text x="177.2" y="151.1">2</text>
<text x="177.2" y="153.6">3</text>
<text x="207.7" y="161.2">6</text>
<text x="207.7" y="158.7">9</text>
</g>
</svg>
